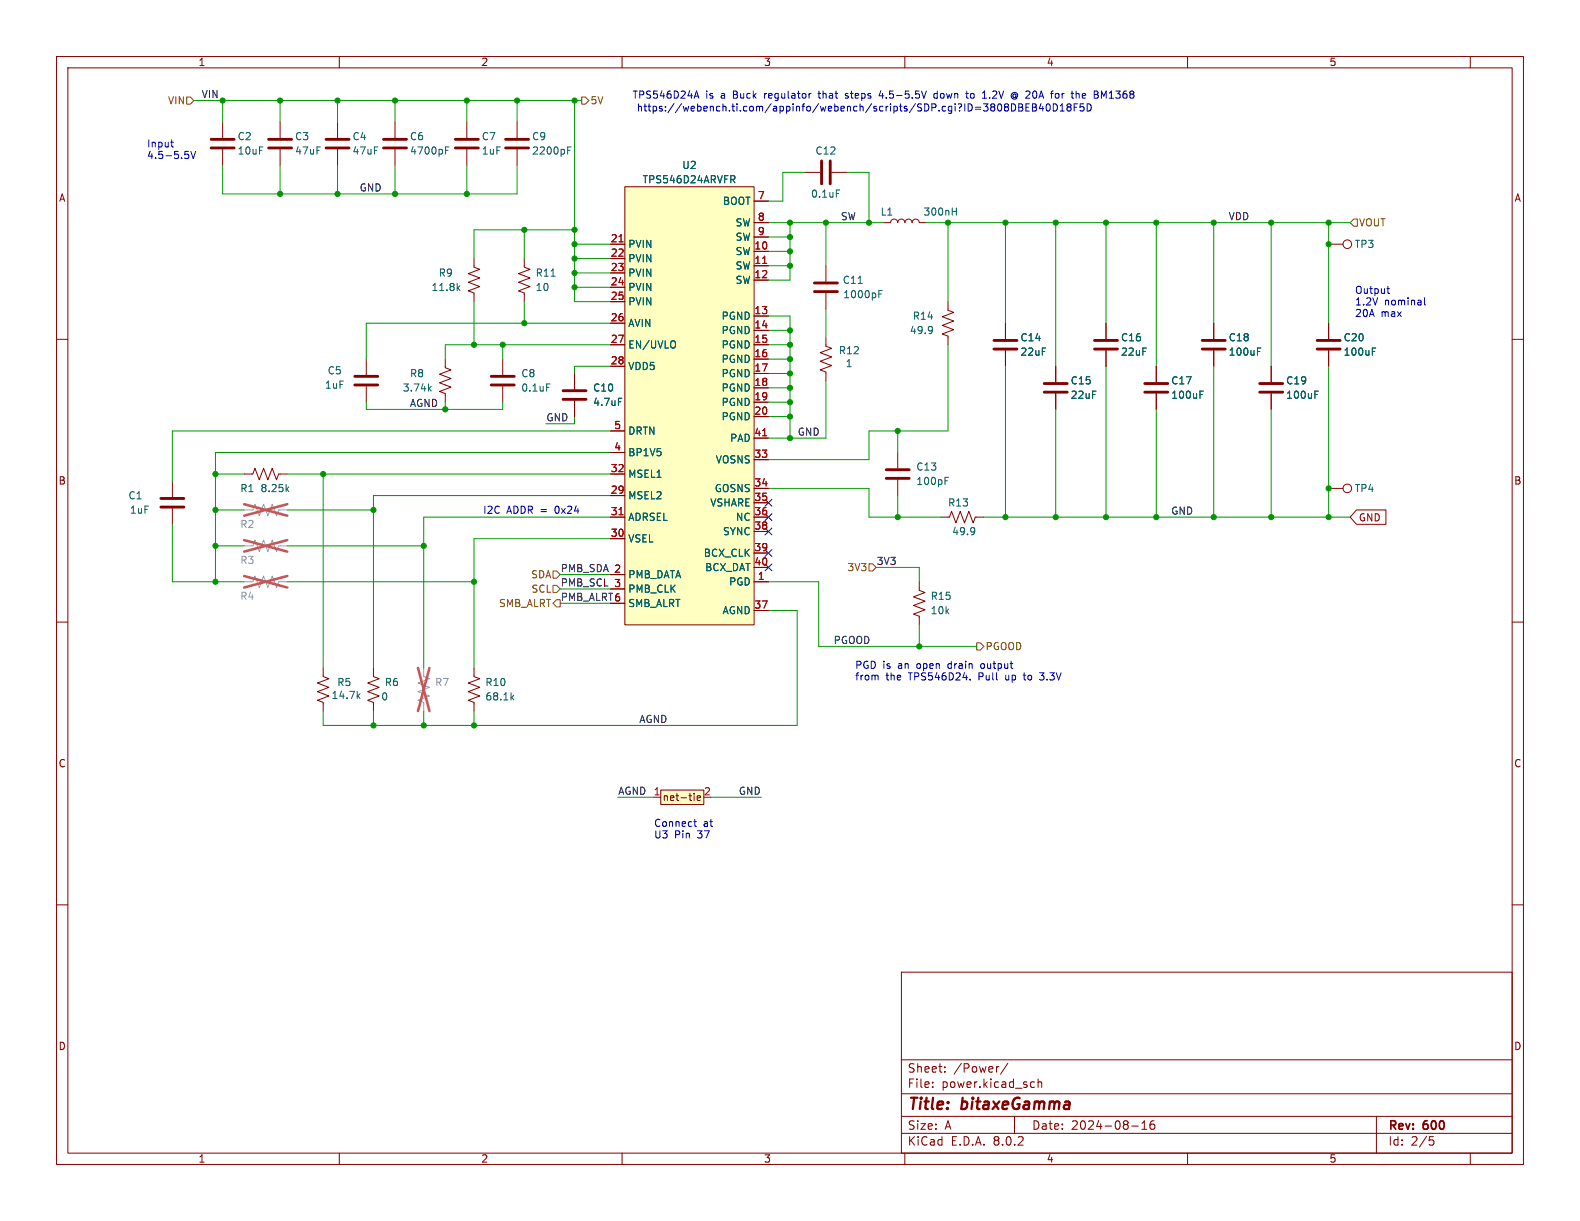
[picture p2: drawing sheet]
<svg xmlns="http://www.w3.org/2000/svg" width="279mm" height="216mm" viewBox="0 0 279 216" stroke-linecap="round" stroke-linejoin="round" font-family="sans-serif">
<g fill="none" stroke="#840000" stroke-width=".18">
<path d="M10 10h259.4v195.9h-259.4zM12 12h255.4v191.9h-255.4zM60 10v2M110 10v2M160 10v2M210 10v2M260 10v2M49.5 21.6v2.8M49.5 26.4v2.8M59.7 21.6v2.8M59.7 26.4v2.8M10 60h2"/>
<path d="M83.8 45.7v1.5l1 .4-2 .8 2 .7-2 .8 2 .8-2 .7 1 .4v1.5M234.9 57.2v2.7M234.9 43.2h2.6M267.4 60h2M78.7 63.5v1.5l1.1 .4-2.1 .8 2.1 .7-2.1 .8 2.1 .8-2.1 .7 1 .4v1.5M224.8 64.8v2.8M224.8 69.6v2.8M234.9 62v2.8M234.9 86.4h2.6M10 110h2M57.1 118.1v1.5l1.1 .4-2.1 .8 2.1 .7-2.1 .8 2.1 .8-2.1 .7 1 .4v1.5M267.4 110h2"/>
<path d="M10 160h2M267.4 160h2M159.4 171.9h108v32h-108zM159.4 197.4h108M159.4 193.4h108M159.4 187.4h108M164.9 192.1v.2M164.9 191.4v.1M167.1 189.4v.2M167.1 188.7v.1M176.6 188.6l-.2 .1M178.2 188l-1.3 1.9"/>
<path d="M179.4 197.4v3M182.5 191.3l.4 .1M182.9 192.2l-.4 .1M183.6 191.4l.2-.1 .3 .1 .1 .9M183.6 190.8v1.5M200.1 199.1h1.2M201.9 199.7h.9M201.9 198.6l.5-.4v1.5M204.1 198.2a.59 .59 0 0 0-.7 .6v.6l.1 .2 .4 .1 .2-.2 .1-.5-.1-.2h-.5l-.2 .2M243.4 197.4v6.5M60 203.9v2M110 203.9v2"/>
<path d="M159.4 200.4h108M160 203.9v2M210 203.9v2M252.8 201h.7M252.9 201.6h.4l.3 .2-.2 .6-.5 .1M260 203.9v2"/>
<circle cx="238.3" cy="43.2" r=".76"/>
<circle cx="238.3" cy="86.4" r=".76"/>
</g>
<path d="M81 50.9l.3 .5M81.3 50.5l-.5 .5M75.9 68.7l.4 .5M76.3 68.3l-.5 .5M232.5 69.8h.4M232.5 69.2h.6M242.7 62.1h.4M242.7 61.5h.6M63.3 123l.4 .5M63.7 122.7l-.5 .5" fill="none" stroke="#006464" stroke-width=".18"/>
<path d="M47.5 26.2h4.1M47.5 24.6h4.1M57.7 26.2h4M57.7 24.6h4M222.8 69.3h4M222.8 67.8h4M232.9 61.7h4.1M232.9 60.2h4.1" fill="none" stroke="#840000" stroke-width=".51"/>
<path d="M110.5 33h22.8v77.5h-22.8z" fill="#ffffc2"/>
<g fill="none" stroke="#840000" stroke-width=".18">
<path d="M39.4 21.6v2.8M39.4 26.4v2.8M69.8 21.6v2.8M69.8 26.4v2.8M82.5 21.6v2.8M82.5 26.4v2.8M110.5 33h22.8v77.5h-22.8zM133.3 35.6h2.6M133.3 39.4h2.6M142.2 30.5h2.8M147.1 30.5h2.8M156.2 39.4h1.3a.64 .64 0 0 1 .6-.7 .64 .64 0 0 1 .6 .7 .64 .64 0 0 1 .7-.7 .64 .64 0 0 1 .6 .7 .64 .64 0 0 1 .7-.7 .64 .64 0 0 1 .6 .7 .64 .64 0 0 1 .6-.7 .64 .64 0 0 1 .7 .7h1.2"/>
<path d="M107.9 43.2h2.6M107.9 45.7h2.6M107.9 48.3h2.6M107.9 50.8h2.6M107.9 53.3h2.6M107.9 57.2h2.6M133.3 44.5h2.6M133.3 47h2.6M133.3 49.5h2.6M133.3 55.9h2.6M133.3 58.4h2.6M133.3 41.9h2.6"/>
<path d="M146 59.7v1.5l1.1 .4-2.1 .8 2.1 .7-2.1 .8 2.1 .7-2.1 .8 1 .4v1.5M167.6 53.3v1.6l1.1 .3-2.1 .8 2.1 .8-2.1 .7 2.1 .8-2.1 .8 1 .3v1.6M177.8 57.2v2.7M101.6 66v2.8M101.6 70.9v2.8M107.9 61h2.6M107.9 64.8h2.6M107.9 76.2h2.6M133.3 61h2.6M133.3 63.5h2.6M133.3 66h2.6M133.3 68.6h2.6"/>
<path d="M133.3 71.1h2.6M133.3 73.7h2.6M133.3 77.5h2.6M177.8 62v2.8M107.9 87.6h2.6M107.9 95.3h2.6M107.9 91.4h2.6M107.9 83.8h2.6M107.9 80h2.6M133.3 91.4h2.6M133.3 81.3h2.6M133.3 86.4h2.6"/>
<path d="M133.3 88.9h2.6M133.3 94h2.6M133.3 97.8h2.6M158.7 80v2.8M158.7 84.8v2.8M166.4 91.4h1.5l.4-1 .7 2.1 .8-2.1 .8 2.1 .7-2.1 .8 2.1 .4-1.1h1.5M66 118.1v1.5l1.1 .4-2.1 .8 2.1 .7-2.1 .8 2.1 .8-2.1 .7 1 .4v1.5M107.9 101.6h2.6M107.9 104.1h2.6M107.9 106.7h2.6M133.3 102.9h2.6M133.3 108h2.6"/>
<path d="M133.3 100.3h2.6M162.6 102.9v1.5l1 .4-2.1 .7 2.1 .8-2.1 .8 2.1 .7-2.1 .8 1.1 .4v1.5"/>
</g>
<path d="M109.5 42.8h.7M134.9 46.6h.7M134.9 77.1h.7M109.5 91h.7" fill="none" stroke="#a90000" stroke-width=".18"/>
<g fill="none" stroke="#006464" stroke-width=".18">
<path d="M78.8 26.6h.4M78.8 26h.6M129.2 31.1h.5l.3 .2-.2 .4h-.6M129.5 31.7l.5 .6M147.9 33.6h.6M168.4 37.4h.7M169.1 36.8v1.2M164.8 57.8v.1a1.07 1.07 0 0 1-.1 1M164.9 58.3l-.1 .2M109.4 70.4h.6M119.3 60.3a.9 .9 0 0 1 0 1.2M167.1 85h.4"/>
<path d="M167.1 84.4h.6M172.2 93.3l.1 .1a1.07 1.07 0 0 1-.1 1M172.4 93.8l-.2 .2"/>
</g>
<g fill="none" stroke="#840000" stroke-width=".51">
<path d="M37.3 26.2h4.1M37.3 24.6h4.1M67.8 26.2h4.1M67.8 24.6h4.1M80.5 26.2h4.1M80.5 24.6h4.1M145.3 28.4v4.1M146.8 28.4v4.1M99.6 70.6h4M99.6 69.1h4M175.8 61.7h4M175.8 60.2h4"/>
<path d="M156.7 84.6h4.1M156.7 83.1h4.1"/>
</g>
<path d="M116.8 139.7h7.7v2.5h-7.7z" fill="#ffffc2"/>
<g fill="none" stroke="#840000" stroke-width=".18">
<path d="M91.4 21.6v2.8M91.4 26.4v2.8M133.3 35.6h2.6M133.3 39.4h2.6M92.7 45.7v1.5l1 .4-2 .8 2 .7-2 .8 2 .8-2 .7 1 .4v1.5M107.9 43.2h2.6M107.9 45.7h2.6M107.9 48.3h2.6M107.9 50.8h2.6M107.9 53.3h2.6M107.9 57.2h2.6M133.3 44.5h2.6"/>
<path d="M133.3 47h2.6M133.3 49.5h2.6M133.3 55.9h2.6M133.3 58.4h2.6M133.3 41.9h2.6M146 47v2.8M146 51.8v2.8M177.8 57.2v2.7M195.6 57.2v2.7M214.6 57.2v2.7M234.9 57.2v2.7M64.8 63.5v2.8"/>
<path d="M64.8 68.3v2.8M88.9 63.5v2.8M88.9 68.3v2.8M101.6 66v2.8M101.6 70.9v2.8M107.9 61h2.6M107.9 64.8h2.6M107.9 76.2h2.6M133.3 61h2.6M133.3 63.5h2.6M133.3 66h2.6M133.3 68.6h2.6"/>
<path d="M133.3 71.1h2.6M133.3 73.7h2.6M133.3 77.5h2.6M177.8 62v2.8M186.7 64.8v2.8M186.7 69.6v2.8M195.6 62v2.8M204.5 64.8v2.8M204.5 69.6v2.8M214.6 62v2.8M224.8 64.8v2.8M224.8 69.6v2.8"/>
<path d="M234.9 62v2.8M30.5 85.1v2.8M30.5 89.9v2.8M43.2 83.8h1.5l.4-1 .7 2 .8-2 .8 2 .7-2 .8 2 .4-1h1.5M107.9 83.8h2.6M107.9 87.6h2.6M107.9 95.3h2.6M107.9 91.4h2.6M107.9 80h2.6M133.3 91.4h2.6M133.3 81.3h2.6M133.3 86.4h2.6"/>
<path d="M133.3 88.9h2.6M133.3 94h2.6M133.3 97.8h2.6M239.9 90.2h5.2v2.5h-5.2l-1.1-1.3zM83.8 118.1v1.5l1 .4-2 .8 2 .7-2 .8 2 .8-2 .7 1 .4v1.5M107.9 101.6h2.6M107.9 104.1h2.6M107.9 106.7h2.6M133.3 102.9h2.6M133.3 108h2.6M133.3 100.3h2.6M116.8 139.7h7.7v2.5h-7.7z"/>
<path d="M115.6 141h1.2M122.7 140.3v.1M122.7 140.7v.8M123.8 140.8l-.3-.1-.2 .2v.6h.5M123.9 141l-.6 .1"/>
</g>
<path d="M43.2 96.5h1.5l.4-1 .7 2 .8-2 .8 2 .7-2 .8 2 .4-1h1.5M43.2 90.2h1.5l.4-1 .7 2 .8-2 .8 2 .7-2 .8 2 .4-1h1.5M43.2 102.9h1.5l.4-1 .7 2 .8-2 .8 2 .7-2 .8 2 .4-1h1.5M74.9 118.1v1.5l1 .4-2 .8 2 .7-2 .8 2 .8-2 .7 1 .4v1.5" fill="none" stroke="#a1a1a1" stroke-width=".18"/>
<path d="M43.2 95.5l7.6 2M43.2 89.2l7.6 2M50.8 95.5l-7.6 2M50.8 89.2l-7.6 2M43.2 101.9l7.6 2M50.8 101.9l-7.6 2M73.9 118.1l2 7.6M75.9 118.1l-2 7.6" fill="none" stroke="#e75356" stroke-width=".46"/>
<g fill="none" stroke="#006464" stroke-width=".18">
<path d="M100.4 26.6h.4M100.4 26h.6M129.2 31.1h.5l.3 .2-.2 .4h-.6M129.5 31.7l.5 .6M97.4 48.8h.8M151.8 50.1h.7M155.4 52h.4M155.4 51.4h.6M96.7 67.9h.6M109.4 70.4h.6M119.3 60.3a.9 .9 0 0 1 0 1.2M212.2 69.8h.4"/>
<path d="M212.2 69.2h.6M222.4 62.1h.4M222.4 61.5h.6M232.5 69.8h.4M232.5 69.2h.6M242.7 62.1h.4M242.7 61.5h.6M50.7 86.5l.4 .4M51.1 86.1l-.5 .5M90.5 123.3l.4 .5M90.9 122.9l-.5 .5"/>
</g>
<g fill="none" stroke="#840000" stroke-width=".51">
<path d="M89.4 26.2h4.1M89.4 24.6h4.1M144 50h4.1M144 51.6h4.1M62.7 68.1h4.1M62.7 66.5h4.1M86.9 68.1h4M86.9 66.5h4M184.7 69.3h4M184.7 67.8h4M193.5 61.7h4.1M193.5 60.2h4.1"/>
<path d="M202.4 69.3h4.1M202.4 67.8h4.1M212.6 61.7h4.1M212.6 60.2h4.1M28.4 89.7h4.1M28.4 88.1h4.1"/>
</g>
<path d="M33 17.1h.7l.6 .7-.6 .6h-.7zM102.9 17.1h.6l.6 .7-.6 .6h-.6zM238.8 39.4l.6-.7h.6v1.3h-.6zM153.7 99.7h.6l.6 .6-.6 .7h-.6zM97.8 101h.6l.7 .6-.7 .6h-.6zM97.8 103.5h.6l.7 .6-.7 .7h-.6zM98.4 106h.7v1.3h-.7l-.6-.6zM172.7 113.7h.7l.6 .6-.6 .6h-.7z" fill="none" stroke="#725600" stroke-width=".18"/>
<g fill="none" stroke="#0000c2" stroke-width=".18">
<path d="M122.9 17h.6M123.2 16.1l.4 1.3M143.4 16.5l-.2 .1M144.6 16.5h.5M144.8 16.1l.1 1.2M149.5 17.3l.3 .1M149.8 16.5l-.3 .2v.2h.3M155.8 16l-.3 .9h.7M165.7 16.6l-.3-.1-.3 .3 .2 .5h.4M165.7 16.1v1.3M170.8 16.5h.4M171.1 17.4h.1"/>
<path d="M171.9 16.5l-.3 .3v.3l.3 .3M173.7 17.4h.8M175 17.2v.2M177.9 18.4h.3l.1 .2-.2 .3M177.9 18.9h.2M178.1 18.9l.2 .2v.3l-.2 .2h-.2M178.9 18.4a.64 .64 0 0 1 .7 .6 .64 .64 0 0 1-.7 .6zM179.4 16.3a.53 .53 0 0 1 .5 .8h-.2M179.6 16.7l.1 .1M179.7 17.1l-.1 .1M179.7 16.6v.5M179.8 17.4l-.4 .1"/>
<path d="M180.2 18.4h.4l.2 .2-.2 .4 .2 .1 .1 .3-.3 .2h-.4zM180.2 19h.4M181.4 19h.4M182 18.4h-.6v1.2h.6M182.6 18.4h.4l.2 .2-.2 .4 .2 .1 .1 .3-.2 .2h-.5zM182.6 19h.4M184.1 18.3l-.3 .9h.8M184.4 18.8v.8M185.1 18.5l.2-.1a.68 .68 0 0 1 .4 .6 .68 .68 0 0 1-.4 .6l-.2-.1-.1-.4zM186.3 18.4a.64 .64 0 0 1 .7 .6 .64 .64 0 0 1-.7 .6zM187.2 16.6v.6M187.5 19.6h.7"/>
<path d="M187.5 18.7l.3-.3v1.2M188.9 18.9l-.2-.2 .2-.3h.4l.1 .2-.2 .3M188.9 18.9h.3M188.9 18.9l-.2 .2v.3l.2 .2h.3l.2-.2v-.3l-.2-.2M189.9 19h.5M190.6 18.4h-.7v1.2M191.4 16.6v.7M191.6 18.4h-.6v.6l.2-.2 .4 .1 .1 .2-.1 .4-.1 .1-.5-.1M192 16.8l-.6 .1M192.2 18.4a.64 .64 0 0 1 .8 .6 .64 .64 0 0 1-.8 .6zM194.8 16.1l.4 .9 .4-.9v1.3M30.2 25.1h.5"/>
<path d="M30.4 25.9l.3 .1M32.7 26.8h.6M33.1 27.2l.3 .3v.3l-.3 .2M33.7 26.8l.5 1.2 .4-1.2M245.2 51h.5M245.4 50.6v1.1l.3 .2M251.9 52.7v1l.2 .2M155.1 119.4l.2 .2v.6M173.5 117.4l-.1 .2 .1 .5M180.9 119.4h.5M181.1 119l.1 1.2M183.8 119h.8l-.4 .5h.2"/>
<path d="M171.5 120.1v.1M183.8 120.1l.6 .1M122.7 145.3h.5M122.9 144.9v1.1l.3 .1"/>
</g>
<g fill="none" stroke="#009600" stroke-width=".18">
<path d="M34.3 17.8h68.6M39.4 17.8v3.8M49.5 17.8v3.8M59.7 17.8v3.8M69.8 17.8v3.8M82.5 17.8v3.8M91.4 17.8v3.8M101.6 17.8v35.5h6.3M39.4 29.2v5.1h52v-5.1M49.5 29.2v5.1M59.7 29.2v5.1M69.8 29.2v5.1"/>
<path d="M82.5 29.2v5.1M135.9 39.4h20.3M139.7 39.4v10.1h-3.8M142.2 30.5h-3.8v5.1h-2.5M146 39.4v7.6M149.9 30.5h3.8v8.9M163.8 39.4h75M167.6 39.4v13.9M177.8 39.4v17.8M186.7 39.4v25.4M195.6 39.4v17.8M204.5 39.4v25.4"/>
<path d="M214.6 39.4v17.8M224.8 39.4v25.4M234.9 39.4v17.8M83.8 53.3v7.7M92.7 40.6v5.1M92.7 53.3v3.9M101.6 40.6h-17.8v5.1M101.6 43.2h6.3M101.6 45.7h6.3M101.6 48.3h6.3M101.6 50.8h6.3M107.9 57.2h-43.1v6.3"/>
<path d="M135.9 55.9h3.8v21.6M135.9 44.5h3.8M135.9 41.9h3.8M135.9 58.4h3.8M135.9 47h3.8M146 54.6v5.1M64.8 71.1v1.3h24.1v-1.3M78.7 71.1v1.3M88.9 61v2.5M101.6 73.7v1.2h-5.1M107.9 61h-29.2v2.5M107.9 64.8h-6.3v1.2"/>
<path d="M107.9 76.2h-77.4v8.9M135.9 61h3.8M135.9 73.7h3.8M135.9 71.1h3.8M135.9 66h3.8M135.9 68.6h3.8M135.9 63.5h3.8M146 67.3v10.2h-10.1M158.7 76.2v3.8M167.6 61v15.2h-13.9v5.1h-17.8M177.8 64.8v26.6M186.7 72.4v19"/>
<path d="M195.6 64.8v26.6M204.5 72.4v19M214.6 64.8v26.6M224.8 72.4v19M234.9 64.8v26.6M30.5 92.7v10.2h12.7M38.1 83.8h5.1M38.1 90.2h5.1M38.1 96.5h5.1M50.8 83.8h57.1M50.8 90.2h15.2M50.8 96.5h24.1"/>
<path d="M57.1 83.8v34.3M107.9 95.3h-24.1v22.8M107.9 87.6h-41.9v30.5M107.9 91.4h-33v26.7M107.9 80h-69.8v22.9M135.9 86.4h17.8v5h12.7M158.7 87.6v3.8M174 91.4h64.8M50.8 102.9h33M99.1 101.6h8.8M99.1 104.1h8.8M99.1 106.7h8.8"/>
<path d="M135.9 108h5.1v20.3h-83.9v-2.6M135.9 102.9h8.9v11.4h27.9M154.9 100.3h7.7v2.6M162.6 110.5v3.8M66 125.7v2.6M74.9 125.7v2.6M83.8 125.7v2.6M109.2 141h6.4M125.7 141h8.9"/>
</g>
<path d="M135.3 88.3l1.2 1.2M135.3 99.7l1.2 1.2M135.3 97.2l1.2 1.2M135.3 93.4l1.2 1.2M135.3 90.8l1.2 1.2M136.5 88.3l-1.2 1.2M136.5 99.7l-1.2 1.2M136.5 97.2l-1.2 1.2M136.5 93.4l-1.2 1.2M136.5 90.8l-1.2 1.2" fill="none" stroke="#000084" stroke-width=".18"/>
<path d="M109.5 42.8h.7M134.9 46.6h.7M134.9 77.1h.7M109.5 91h.7" fill="none" stroke="#a90000" stroke-width=".18"/>
<g fill="#009600" stroke="#009600" stroke-width=".18">
<circle cx="49.5" cy="34.3" r=".46"/>
<circle cx="69.8" cy="17.8" r=".46"/>
<circle cx="59.7" cy="17.8" r=".46"/>
<circle cx="82.5" cy="34.3" r=".46"/>
<circle cx="49.5" cy="17.8" r=".46"/>
<circle cx="39.4" cy="17.8" r=".46"/>
<circle cx="82.5" cy="17.8" r=".46"/>
<circle cx="69.8" cy="34.3" r=".46"/>
<circle cx="59.7" cy="34.3" r=".46"/>
<circle cx="78.7" cy="72.4" r=".46"/>
<circle cx="92.7" cy="57.2" r=".46"/>
<circle cx="88.9" cy="61" r=".46"/>
<circle cx="74.9" cy="128.3" r=".46"/>
<circle cx="66" cy="128.3" r=".46"/>
<circle cx="83.8" cy="102.9" r=".46"/>
<circle cx="74.9" cy="96.5" r=".46"/>
<circle cx="83.8" cy="61" r=".46"/>
<circle cx="83.8" cy="128.3" r=".46"/>
<circle cx="91.4" cy="17.8" r=".46"/>
<circle cx="101.6" cy="17.8" r=".46"/>
<circle cx="101.6" cy="45.7" r=".46"/>
<circle cx="101.6" cy="43.2" r=".46"/>
<circle cx="101.6" cy="48.3" r=".46"/>
<circle cx="101.6" cy="50.8" r=".46"/>
<circle cx="92.7" cy="40.6" r=".46"/>
<circle cx="101.6" cy="40.6" r=".46"/>
<circle cx="38.1" cy="83.8" r=".46"/>
<circle cx="38.1" cy="90.2" r=".46"/>
<circle cx="38.1" cy="102.9" r=".46"/>
<circle cx="66" cy="90.2" r=".46"/>
<circle cx="57.1" cy="83.8" r=".46"/>
<circle cx="38.1" cy="96.5" r=".46"/>
<circle cx="186.7" cy="39.4" r=".46"/>
<circle cx="224.8" cy="91.4" r=".46"/>
<circle cx="214.6" cy="91.4" r=".46"/>
<circle cx="204.5" cy="91.4" r=".46"/>
<circle cx="195.6" cy="39.4" r=".46"/>
<circle cx="204.5" cy="39.4" r=".46"/>
<circle cx="214.6" cy="39.4" r=".46"/>
<circle cx="224.8" cy="39.4" r=".46"/>
<circle cx="139.7" cy="77.5" r=".46"/>
<circle cx="139.7" cy="73.7" r=".46"/>
<circle cx="139.7" cy="71.1" r=".46"/>
<circle cx="158.7" cy="76.2" r=".46"/>
<circle cx="139.7" cy="58.4" r=".46"/>
<circle cx="139.7" cy="61" r=".46"/>
<circle cx="139.7" cy="63.5" r=".46"/>
<circle cx="139.7" cy="66" r=".46"/>
<circle cx="139.7" cy="68.6" r=".46"/>
<circle cx="139.7" cy="41.9" r=".46"/>
<circle cx="139.7" cy="44.5" r=".46"/>
<circle cx="139.7" cy="47" r=".46"/>
<circle cx="139.7" cy="39.4" r=".46"/>
<circle cx="146" cy="39.4" r=".46"/>
<circle cx="153.7" cy="39.4" r=".46"/>
<circle cx="167.6" cy="39.4" r=".46"/>
<circle cx="186.7" cy="91.4" r=".46"/>
<circle cx="177.8" cy="91.4" r=".46"/>
<circle cx="195.6" cy="91.4" r=".46"/>
<circle cx="177.8" cy="39.4" r=".46"/>
<circle cx="158.7" cy="91.4" r=".46"/>
<circle cx="162.6" cy="114.3" r=".46"/>
<circle cx="234.9" cy="43.2" r=".46"/>
<circle cx="234.9" cy="86.4" r=".46"/>
<circle cx="234.9" cy="39.4" r=".46"/>
<circle cx="234.9" cy="91.4" r=".46"/>
</g>
<g font-size="2.8" fill="#840000">
<text x="160.4" y="196.8">Title:</text>
<text x="170.1" y="196.8">bitaxeGamma</text>
</g>
<g font-size="2.1" fill="#840000">
<text x="160.4" y="189.9">Sheet:</text>
<text x="168.6" y="189.9">/Power/</text>
<text x="160.4" y="192.6">File:</text>
<text x="166.5" y="192.6">power.kicad_sch</text>
<text x="160.4" y="202.8">KiCad</text>
<text x="160.4" y="200">Size:</text>
<text x="167.1" y="200">A</text>
<text x="168.1" y="202.8">E.D.A.</text>
<text x="175.7" y="202.8">8.0.2</text>
<text x="182.4" y="200">Date:</text>
<text x="189.4" y="200">2024-08-16</text>
<text x="245.4" y="200.2">Rev:</text>
<text x="245.4" y="202.8">Id:</text>
<text x="249.5" y="202.8">2/5</text>
<text x="251.8" y="200.2">600</text>
</g>
<g font-size="1.8" fill="#840000">
<text x="35" y="11.9">1</text>
<text x="85" y="11.9">2</text>
<text x="135" y="11.9">3</text>
<text x="185" y="11.9">4</text>
<text x="235" y="11.9">5</text>
<text x="10.3" y="35.9">A</text>
<text x="267.7" y="35.9">A</text>
<text x="10.3" y="85.9">B</text>
<text x="267.7" y="85.9">B</text>
<text x="240.2" y="92.4">GND</text>
<text x="10.3" y="135.9">C</text>
<text x="267.7" y="135.9">C</text>
<text x="117.1" y="141.8">net-tie</text>
<text x="10.3" y="185.9">D</text>
<text x="267.7" y="185.9">D</text>
<text x="35" y="205.8">1</text>
<text x="85" y="205.8">2</text>
<text x="135" y="205.8">3</text>
<text x="185" y="205.8">4</text>
<text x="235" y="205.8">5</text>
</g>
<g font-size="1.8" fill="#0f0f0f">
<text x="35.6" y="17.4">VIN</text>
<text x="63.5" y="33.9">GND</text>
<text x="148.6" y="39">SW</text>
<text x="217.2" y="39">VDD</text>
<text x="72.4" y="72">AGND</text>
<text x="96.5" y="74.6">GND</text>
<text x="141" y="77.1">GND</text>
<text x="207" y="91.1">GND</text>
<text x="99.1" y="101.3">PMB_SDA 2</text>
<text x="154.9" y="100">3V3</text>
<text x="99.1" y="106.3">PMB_ALRT6</text>
<text x="99.1" y="103.8">PMB_SCL 3</text>
<text x="147.3" y="114">PGOOD</text>
<text x="112.9" y="127.9">AGND</text>
<text x="109.2" y="140.6">AGND 1</text>
<text x="130.5" y="140.6">GND</text>
</g>
<g font-size="1.8" fill="#0000c2">
<text x="111.8" y="17.5">TPS546D24A</text>
<text x="124.8" y="17.5">is</text>
<text x="127.6" y="17.5">a</text>
<text x="129.9" y="17.5">Buck</text>
<text x="135.6" y="17.5">regulator</text>
<text x="145.4" y="17.5">that</text>
<text x="150.4" y="17.5">steps</text>
<text x="156.5" y="17.5">4.5-5.5V</text>
<text x="166.4" y="17.5">down</text>
<text x="172.4" y="17.5">to</text>
<text x="175.4" y="17.5">1.2V</text>
<text x="180.7" y="17.5">@ 20A</text>
<text x="188.2" y="17.5">for</text>
<text x="192" y="17.5">the</text>
<text x="196.1" y="17.5">BM1368</text>
<text x="112.5" y="19.9">https://webench.ti.com/appinfo/webench/scripts/SDP.cgi?ID=3808DBEB40D18F5D</text>
<text x="25.9" y="26.2">Input</text>
<text x="25.9" y="28.2">4.5-5.5V</text>
<text x="239.5" y="52">Output</text>
<text x="239.5" y="54.1">1.2V</text>
<text x="239.5" y="56.1">20A</text>
<text x="244.2" y="56.1">max</text>
<text x="244.8" y="54.1">nominal</text>
<text x="85.3" y="90.9">I2C</text>
<text x="89.6" y="90.9">ADDR =</text>
<text x="98.4" y="90.9">0x24</text>
<text x="151.1" y="118.4">PGD is</text>
<text x="158.9" y="118.4">an</text>
<text x="162.4" y="118.4">open</text>
<text x="168.1" y="118.4">drain</text>
<text x="174.1" y="118.4">output</text>
<text x="151.1" y="120.4">from</text>
<text x="156.7" y="120.4">the</text>
<text x="160.8" y="120.4">TPS546D24.</text>
<text x="173.3" y="120.4">Pull</text>
<text x="178.2" y="120.4">up</text>
<text x="181.7" y="120.4">to</text>
<text x="184.8" y="120.4">3.3V</text>
<text x="115.6" y="146.3">Connect</text>
<text x="115.6" y="148.3">U3</text>
<text x="119.3" y="148.3">Pin</text>
<text x="123.5" y="148.3">37</text>
<text x="124.4" y="146.3">at</text>
</g>
<g font-size="1.8" fill="#725600">
<text x="29.6" y="18.6">VIN</text>
<text x="104.3" y="18.6">5V</text>
<text x="240.2" y="40.2">VOUT</text>
<text x="149.8" y="101.2">3V3</text>
<text x="88.1" y="107.5">SMB_ALRT</text>
<text x="93.8" y="102.5">SDA</text>
<text x="93.9" y="105">SCL</text>
<text x="174.2" y="115.2">PGOOD</text>
</g>
<g font-size="1.8" fill="#006464">
<text x="41.9" y="25">C2</text>
<text x="41.9" y="27.5">10uF</text>
<text x="52.1" y="25">C3</text>
<text x="52.1" y="27.5">47uF</text>
<text x="62.2" y="25">C4</text>
<text x="62.2" y="27.5">47uF</text>
<text x="72.4" y="25">C6</text>
<text x="72.4" y="27.5">4700pF</text>
<text x="85.1" y="25">C7</text>
<text x="85.1" y="27.5">1uF</text>
<text x="94" y="25">C9</text>
<text x="94" y="27.5">2200pF</text>
<text x="144.1" y="27.5">C12</text>
<text x="113.5" y="32.6">TPS546D24ARVFR</text>
<text x="120.5" y="30.1">U2</text>
<text x="143.3" y="35.2">0.1uF</text>
<text x="127.7" y="36.4">BOOT</text>
<text x="130" y="40.2">SW</text>
<text x="155.6" y="38.3">L1</text>
<text x="163.2" y="38.3">300nH</text>
<text x="111" y="44">PVIN</text>
<text x="111" y="46.6">PVIN</text>
<text x="130" y="45.3">SW</text>
<text x="130" y="47.9">SW</text>
<text x="130" y="42.8">SW</text>
<text x="239.5" y="44">TP3</text>
<text x="76.2" y="51.7">11.8k</text>
<text x="77.5" y="49.1">R9</text>
<text x="94.6" y="49.1">R11</text>
<text x="94.6" y="51.7">10</text>
<text x="111" y="49.1">PVIN</text>
<text x="111" y="51.7">PVIN</text>
<text x="130" y="50.4">SW</text>
<text x="148.9" y="50.4">C11</text>
<text x="149" y="52.9">1000pF</text>
<text x="111" y="54.2">PVIN</text>
<text x="111" y="58">AVIN</text>
<text x="127.5" y="56.7">PGND</text>
<text x="127.5" y="59.3">PGND</text>
<text x="160.8" y="59.3">49.9</text>
<text x="161.3" y="56.7">R14</text>
<text x="111" y="61.8">EN/UVLO</text>
<text x="111" y="65.6">VDD5</text>
<text x="127.5" y="61.8">PGND</text>
<text x="127.5" y="64.4">PGND</text>
<text x="148.2" y="62.8">R12</text>
<text x="149.5" y="65.1">1</text>
<text x="180.3" y="60.6">C14</text>
<text x="180.3" y="63.1">22uF</text>
<text x="198.1" y="60.6">C16</text>
<text x="198.1" y="63.1">22uF</text>
<text x="217.2" y="63.1">100uF</text>
<text x="217.2" y="60.6">C18</text>
<text x="237.5" y="63.1">100uF</text>
<text x="237.5" y="60.6">C20</text>
<text x="57.4" y="68.9">1uF</text>
<text x="57.8" y="66.4">C5</text>
<text x="71.1" y="69.4">3.74k</text>
<text x="72.4" y="66.9">R8</text>
<text x="92.1" y="66.9">C8</text>
<text x="92.1" y="69.4">0.1uF</text>
<text x="104.8" y="69.4">C10</text>
<text x="104.8" y="72">4.7uF</text>
<text x="127.5" y="66.9">PGND</text>
<text x="127.5" y="69.4">PGND</text>
<text x="127.5" y="72">PGND</text>
<text x="189.2" y="68.2">C15</text>
<text x="189.2" y="70.7">22uF</text>
<text x="207" y="70.7">100uF</text>
<text x="207" y="68.2">C17</text>
<text x="227.3" y="70.7">100uF</text>
<text x="227.3" y="68.2">C19</text>
<text x="111" y="77.1">DRTN</text>
<text x="127.5" y="74.5">PGND</text>
<text x="111" y="80.9">BP1V5</text>
<text x="126.5" y="82.1">VOSNS</text>
<text x="129" y="78.3">PAD</text>
<text x="161.9" y="83.4">C13</text>
<text x="22.6" y="88.5">C1</text>
<text x="42.4" y="87.2">R1</text>
<text x="46" y="87.2">8.25k</text>
<text x="111" y="88.5">MSEL2</text>
<text x="111" y="84.7">MSEL1</text>
<text x="125.5" y="89.8">VSHARE</text>
<text x="126.3" y="87.2">GOSNS</text>
<text x="161.9" y="86">100pF</text>
<text x="167.5" y="89.8">R13</text>
<text x="239.5" y="87.2">TP4</text>
<text x="22.9" y="91">1uF</text>
<text x="111" y="92.3">ADRSEL</text>
<text x="127.7" y="94.8">SYNC</text>
<text x="130" y="92.3">NC</text>
<text x="168.3" y="94.8">49.9</text>
<text x="111" y="96.1">VSEL</text>
<text x="124.4" y="98.7">BCX_CLK</text>
<text x="124.6" y="101.2">BCX_DAT</text>
<text x="111" y="102.5">PMB_DATA</text>
<text x="111" y="105">PMB_CLK</text>
<text x="111" y="107.5">SMB_ALRT</text>
<text x="128.8" y="103.7">PGD</text>
<text x="164.5" y="106.3">R15</text>
<text x="127.7" y="108.8">AGND</text>
<text x="164.5" y="108.8">10k</text>
<text x="58.5" y="123.8">14.7k</text>
<text x="59.5" y="121.5">R5</text>
<text x="67.3" y="124.1">0</text>
<text x="68" y="121.5">R6</text>
<text x="85.7" y="121.5">R10</text>
<text x="85.7" y="124.1">68.1k</text>
</g>
<g font-size="1.8" fill="#a90000">
<text x="133.9" y="35.3">7</text>
<text x="133.9" y="39.1">8</text>
<text x="133.9" y="41.7">9</text>
<text x="107.9" y="42.9">21</text>
<text x="107.9" y="45.5">22</text>
<text x="133.3" y="44.2">10</text>
<text x="133.3" y="46.7">11</text>
<text x="107.9" y="48">23</text>
<text x="107.9" y="50.5">24</text>
<text x="107.9" y="53.1">25</text>
<text x="133.3" y="49.3">12</text>
<text x="107.9" y="56.9">26</text>
<text x="133.3" y="55.6">13</text>
<text x="133.3" y="58.2">14</text>
<text x="107.9" y="60.7">27</text>
<text x="107.9" y="64.5">28</text>
<text x="133.3" y="60.7">15</text>
<text x="133.3" y="63.2">16</text>
<text x="133.3" y="65.8">17</text>
<text x="133.3" y="68.3">18</text>
<text x="133.3" y="70.9">19</text>
<text x="108.5" y="75.9">5</text>
<text x="133.3" y="73.4">20</text>
<text x="133.3" y="77.2">41</text>
<text x="107.9" y="83.6">32</text>
<text x="108.5" y="79.8">4</text>
<text x="133.3" y="81">33</text>
<text x="107.9" y="87.4">29</text>
<text x="133.3" y="86.1">34</text>
<text x="133.3" y="88.6">35</text>
<text x="107.9" y="95">30</text>
<text x="107.9" y="91.2">31</text>
<text x="133.3" y="91.2">36</text>
<text x="133.3" y="93.7">38</text>
<text x="108.5" y="101.3">2</text>
<text x="133.3" y="97.5">39</text>
<text x="133.3" y="100.1">40</text>
<text x="108.5" y="103.9">3</text>
<text x="108.5" y="106.4">6</text>
<text x="133.3" y="107.7">37</text>
<text x="133.9" y="102.6">1</text>
<text x="124.4" y="140.7">2</text>
</g>
<g font-size="1.8" fill="#989898">
<text x="42.4" y="93.6">R2</text>
<text x="42.4" y="99.9">R3</text>
<text x="42.4" y="106.3">R4</text>
<text x="76.8" y="121.5">R7</text>
</g>
</svg>
